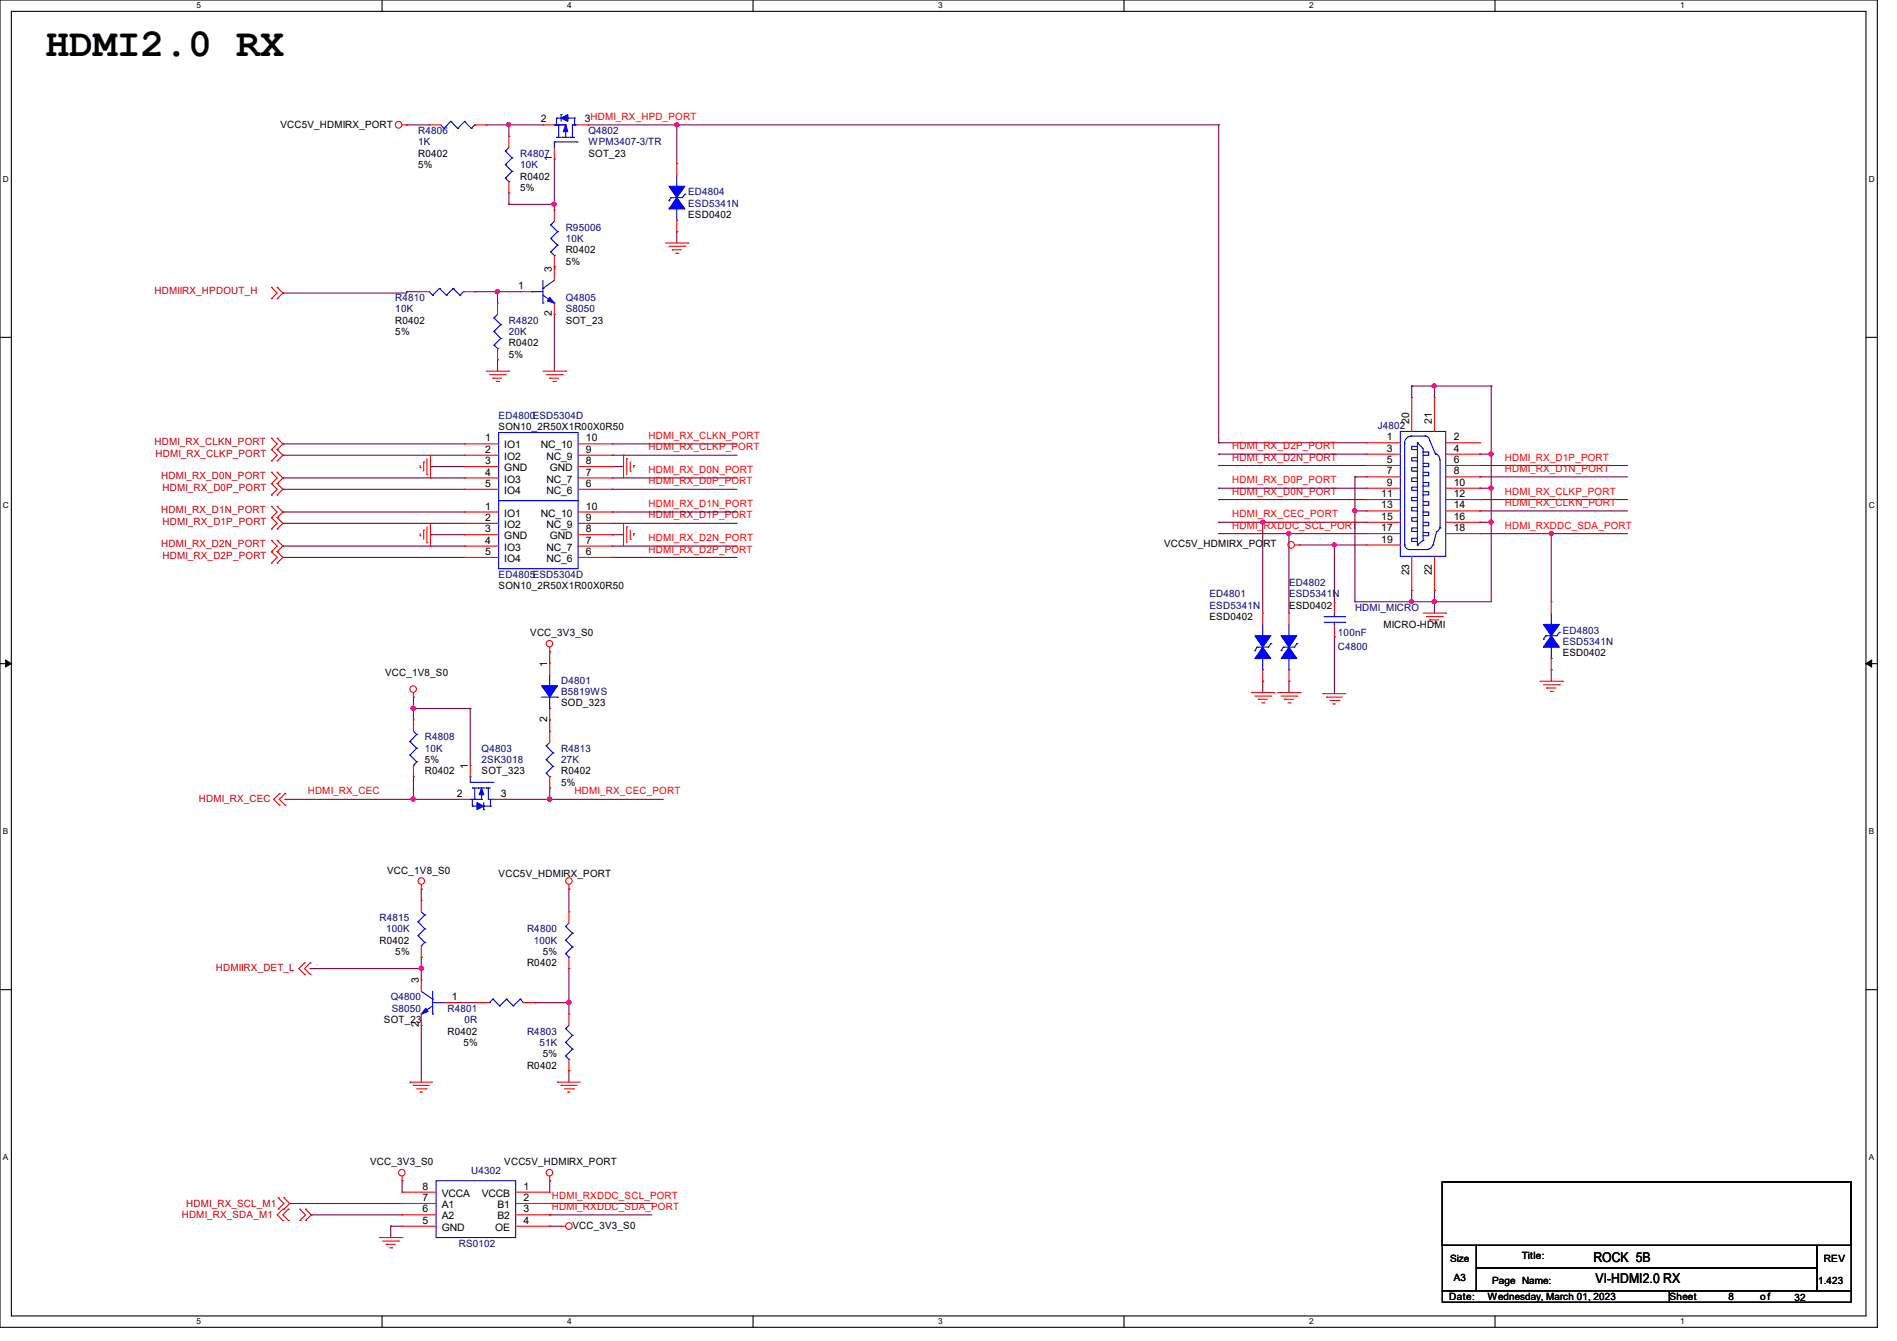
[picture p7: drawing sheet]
<svg xmlns="http://www.w3.org/2000/svg" width="297mm" height="210mm" viewBox="0 0 297 210" stroke-linecap="round" stroke-linejoin="round" font-family="sans-serif">
<path d="M0 0h293.9v207.9h-293.9zM1.8 1.8h290.3v204.3h-290.3z" fill="none" stroke="#000" stroke-width=".17"/>
<g fill="#fff">
<path d="M30.8 .2h.7v1.4h-.7z"/>
<path d="M30.8 206.2h.7v1.4h-.7z"/>
</g>
<path d="M59.8 0v1.8M59.8 206.1v1.8" fill="none" stroke="#000" stroke-width=".17"/>
<g fill="#fff">
<path d="M88.8 .2h.7v1.4h-.7z"/>
<path d="M88.8 206.2h.7v1.4h-.7z"/>
</g>
<path d="M117.9 0v1.8M117.9 206.1v1.8" fill="none" stroke="#000" stroke-width=".17"/>
<g fill="#fff">
<path d="M146.9 .2h.7v1.4h-.7z"/>
<path d="M146.9 206.2h.7v1.4h-.7z"/>
</g>
<path d="M176 0v1.8M176 206.1v1.8" fill="none" stroke="#000" stroke-width=".17"/>
<g fill="#fff">
<path d="M205 .2h.7v1.4h-.7z"/>
<path d="M205 206.2h.7v1.4h-.7z"/>
</g>
<path d="M234.1 0v1.8M234.1 206.1v1.8" fill="none" stroke="#000" stroke-width=".17"/>
<g fill="#fff">
<path d="M263.1 .2h.6v1.4h-.6z"/>
<path d="M263.1 206.2h.6v1.4h-.6z"/>
<path d="M.5 27.3h.9v1.4h-.9z"/>
<path d="M292.6 27.3h.9v1.4h-.9z"/>
<path d="M.5 78.4h.9v1.4h-.9z"/>
<path d="M292.6 78.4h.9v1.4h-.9z"/>
</g>
<path d="M0 52.8h1.8M292.1 52.8h1.8" fill="none" stroke="#000" stroke-width=".17"/>
<g fill="#fff">
<path d="M.5 129.5h.8v1.4h-.8z"/>
<path d="M292.6 129.5h.8v1.4h-.8z"/>
</g>
<path d="M0 103.9h1.8M292.1 103.9h1.8" fill="none" stroke="#000" stroke-width=".17"/>
<path d="M.9 103.4l.9 .5-.9 .5zM292.1 103.9l.9-.5v1z" fill="#000" stroke="#000" stroke-width=".16"/>
<g fill="#fff">
<path d="M.5 180.5h.8v1.4h-.8z"/>
<path d="M292.6 180.5h.8v1.4h-.8z"/>
</g>
<path d="M0 155h1.8M292.1 155h1.8M225.8 185.1h64v9.9h-64zM225.8 195h5.3v7.1h-5.3zM231.1 195h53.4v3.6h-53.4zM231.1 198.6h53.4v3.5h-53.4zM284.5 195h5.3v7.1h-5.3zM225.8 202.1h35.6v1.8h-35.6zM261.4 202.1h28.4v1.8h-28.4z" fill="none" stroke="#000" stroke-width=".17"/>
<g fill="none" stroke="#800040" stroke-width=".17">
<path d="M63.7 19.6h.1M63.7 19.6h3.5M76.1 19.6h.1M76.1 19.6h8.9M79.7 19.6h.1M79.7 19.6v1.7M92.1 19.6h.1M92.1 19.6h98.7M106 19.6h.1M106 19.6v6M190.8 19.6h.1M190.8 19.6v49.7"/>
<path d="M79.7 32h.1M79.7 30.2h.1M79.7 30.2v1.8M79.7 32h7.1M86.8 24.9h.1M86.8 32h.1M86.8 24.9v8M106 36.3h.1M106 36.3v1.8M44.3 45.9h.1M63.7 45.7h.1M63.7 45.7v.2h-19.4"/>
<path d="M63.7 45.7h1.7M74.3 45.7h.1M74.3 45.7h7.1M77.9 56.3h.1M77.9 45.7h.1M77.9 45.7v1.8M77.9 56.3v1.8M86.8 49.2h.1M86.8 41.8h.1M86.8 41.8v.3M86.8 49.2v8.9M44.3 69.5h.1"/>
<path d="M44.3 71.3h.1M44.3 74.8h.1M44.3 76.6h.1M44.3 69.5h28.4M44.3 71.3h28.4M44.3 74.8h28.4M44.3 76.6h28.4M67.4 73.1h.1M67.4 73.1h5.3M95.8 69.5h.1M95.8 71.3h.1M95.8 74.8h.1"/>
<path d="M95.8 76.6h.1M95.8 73.1h.1M95.8 69.5h19.6M95.8 71.3h19.6M95.8 74.8h19.6M95.8 76.6h19.6M95.8 73.1h1.8M190.8 69.3h.1M190.8 72.9h.1M190.8 78.2h.1M190.8 76.5h.1M190.8 71.1h.1"/>
<path d="M190.8 69.3h23.1M190.8 72.9h23.1M190.8 78.2h23.1M190.8 76.5h23.1M190.8 71.1h23.1M212.1 74.7h.1M212.1 74.7h1.8M212.1 74.7v19.5M221 60.5h.1M221 60.5h12.5M221 60.5v1.7M224.6 60.5h.1"/>
<path d="M224.6 60.5v1.7M231.7 72.9h.1M231.7 78.2h.1M231.7 74.7h.1M231.7 71.1h.1M231.7 76.5h.1M231.7 72.9h23.1M231.7 78.2h23.1M231.7 74.7h23.1M231.7 76.5h1.8M231.7 71.1h1.8M233.5 60.5h.1"/>
<path d="M233.5 71.1h.1M233.5 76.5h.1M233.5 60.5v33.7h-21.4M44.3 82h.1M44.3 80.2h.1M44.3 85.5h.1M44.3 87.3h.1M44.3 82h28.4M44.3 80.2h28.4M44.3 85.5h28.4M44.3 87.3h28.4M67.4 83.7h.1"/>
<path d="M67.4 83.7h5.3M95.8 82h.1M95.8 80.2h.1M95.8 85.5h.1M95.8 87.3h.1M95.8 83.7h.1M95.8 82h19.6M95.8 80.2h19.6M95.8 85.5h19.6M95.8 87.3h19.6M95.8 83.7h1.8M190.8 81.8h.1"/>
<path d="M190.8 83.6h.1M190.8 83.6h23.1M190.8 81.8h23.1M197.7 81.8h.1M197.7 81.8v14.2M201.8 83.6h.1M201.8 83.6v12.4M203.4 85.3h.1M203.4 85.3h10.5M208.9 85.3h.1M208.9 99.7h.1M208.9 85.3v9.1"/>
<path d="M208.9 99.7v8.9M212.1 94.2h.1M212.1 80h.1M212.1 80h1.8M221 94.2h.1M221 92.5h.1M221 92.5v1.7M224.6 92.5h.1M224.6 94.2h.1M224.6 92.5v3.5M231.7 80h.1M231.7 83.6h.1"/>
<path d="M231.7 81.8h.1M231.7 83.6h23.1M231.7 81.8h1.8M231.7 80h23.1M233.5 81.8h.1M242.9 83.6h.1M242.9 83.6v10.6M64.7 111h.1M64.7 109.2h.1M64.7 111h8.9M64.7 109.2v3.5M73.6 111h.1"/>
<path d="M73.6 111v8.8M86.1 112.7h.1M86.1 102.1h.1M86.1 102.1v1.7M86.1 112.7v1.8M197.7 106.7h.1M197.7 106.7v1.8M201.8 106.7h.1M201.8 106.7v1.8M242.9 104.9h.1M242.9 104.9v1.8M44.6 125.2h.1"/>
<path d="M44.6 125.2h27.2M64.7 121.6h.1M64.7 125.2h.1M64.7 121.6v3.6M66 139.2h.1M66 139.2v1.8M79 125.2h.1M79 125.2h24.8M86.1 123.4h.1M86.1 125.2h.1M86.1 123.4v1.8M89.1 139.2h.1"/>
<path d="M89.1 139.2v3.6M48.6 151.7h.1M48.6 151.7h17.4M66 149.9h.1M66 151.7h.1M66 149.9v3.6M71.3 157h.1M71.3 157h3.5M83.7 157h.1M83.7 157h5.4M89.1 151.7h.1M89.1 157h.1"/>
<path d="M89.1 151.7v7.1M66 160.6h.1M66 160.6v8.9M89.1 167.7h.1M89.1 167.7v1.8M45.3 188.5h.1M45.3 188.5h17.6M48.7 190.2h.1M48.7 190.2h14.2M61.2 192h.1M61.2 192v1.8M61.2 192h1.7"/>
<path d="M62.9 184.9h.1M62.9 184.9v1.8M86.1 188.5h.1M86.1 190.2h.1M86.1 192h.1M86.1 184.9h.1M86.1 188.5h16M86.1 190.2h16M86.1 192h1.7M86.1 184.9v1.8"/>
</g>
<g fill="#f0f" stroke="#f0f" stroke-width=".17">
<circle cx="89.1" cy="157" r=".34"/>
<circle cx="208.9" cy="85.3" r=".32"/>
<circle cx="242.9" cy="83.5" r=".33"/>
<circle cx="201.8" cy="83.5" r=".32"/>
<circle cx="197.7" cy="81.8" r=".33"/>
<circle cx="64.7" cy="110.9" r=".34"/>
<circle cx="66" cy="151.6" r=".34"/>
<circle cx="64.7" cy="125.1" r=".34"/>
<circle cx="86.8" cy="32" r=".33"/>
<circle cx="106" cy="19.5" r=".33"/>
<circle cx="224.5" cy="94.2" r=".33"/>
<circle cx="77.9" cy="45.7" r=".34"/>
<circle cx="212.1" cy="80" r=".33"/>
<circle cx="233.4" cy="76.4" r=".33"/>
<circle cx="233.4" cy="71.1" r=".33"/>
<circle cx="233.4" cy="81.8" r=".33"/>
<circle cx="221" cy="94.2" r=".33"/>
<circle cx="224.5" cy="60.4" r=".33"/>
<circle cx="86" cy="125.1" r=".34"/>
<circle cx="79.6" cy="19.5" r=".33"/>
</g>
<g fill="none" stroke="#f00" stroke-width=".17">
<path d="M62.9 19.6h.8M63.7 19.6h.1M67.2 19.6h.1M67.2 19.6h1.8M74.3 19.6h1.8M76.1 19.6h.1M85 19.6h.1M85 19.6h1.8M90.3 19.6h1.8M92.1 19.6h.1M79.7 21.3h.1M79.7 30.2h.1"/>
<path d="M79.7 21.3v1.8M79.7 28.4v1.8M86.8 32.9h.1M86.8 24.9h.1M86.8 23.1v1.8M86.8 32.9v1.8M104.2 38.1h3.5M104.7 38.6h2.5M105.2 39.1h.1M105.2 39.1h1.5M105.8 39.7h.3M106 25.6h.1"/>
<path d="M106 36.3h.1M106 25.6v1.8M106 34.5v1.8M106.1 39.7h.1M107.2 38.6h.1M107.7 38.1h.1M65.4 45.7h.1M65.4 45.7h1.8M72.6 45.7h1.7M74.3 45.7h.1M76.1 58.1h3.6M76.6 58.7h2.5"/>
<path d="M77.2 59.2h.1M77.2 59.2h1.4M77.7 59.7h.4M77.9 47.5h.1M77.9 56.3h.1M77.9 47.5v1.7M77.9 54.6v1.7M78.1 59.7h.1M79.1 58.7h.1M79.7 58.1h.1M81.4 45.7h.1M81.4 45.7h1.8"/>
<path d="M85 58.1h3.6M85.5 58.7h2.5M86.1 59.2h.1M86.1 59.2h1.4M86.6 59.7h.4M86.8 41.8h.1M86.8 49.2h.1M86.8 42.1h.1M86.8 40v1.8M86.8 42.1v1.8M86.8 47.5v1.7M87 59.7h.1"/>
<path d="M88 58.7h.1M88.6 58.1h.1M65.8 73.2h.1M65.8 72.9v.3M66.3 72.3h.1M66.3 72.3v1.5M66.8 74.3h.1M66.8 71.8v2.5M67.4 74.8h.1M67.4 71.3v3.5M72.7 69.5h.1M72.7 71.3h.1"/>
<path d="M72.7 74.8h.1M72.7 76.6h.1M72.7 73.1h.1M72.7 69.5h5.4M72.7 71.3h5.4M72.7 74.8h5.4M72.7 76.6h5.4M72.7 73.1h5.4M90.5 69.5h5.3M90.5 71.3h5.3M90.5 74.8h5.3M90.5 76.6h5.3"/>
<path d="M90.5 73.1h5.3M95.8 69.5h.1M95.8 71.3h.1M95.8 74.8h.1M95.8 76.6h.1M95.8 73.1h.1M97.6 71.3h.1M97.6 71.3v3.5M98.1 71.8h.1M98.1 71.8v2.5M98.7 73.8h.1M98.7 72.3v1.5"/>
<path d="M99.2 72.9h.1M99.2 72.9v.3M213.9 69.3h.1M213.9 71.1h.1M213.9 72.9h.1M213.9 74.7h.1M213.9 76.5h.1M213.9 78.2h.1M213.9 69.3h5.3M213.9 71.1h5.3M213.9 72.9h5.3M213.9 74.7h5.3"/>
<path d="M213.9 76.5h5.3M213.9 78.2h5.3M221 62.2h.1M221 62.2v5.4M224.6 62.2h.1M224.6 62.2v5.4M226.4 69.3h5.3M226.4 71.1h5.3M226.4 72.9h5.3M226.4 74.7h5.3M226.4 76.5h5.3M226.4 78.2h5.3"/>
<path d="M231.7 69.3h.1M231.7 71.1h.1M231.7 72.9h.1M231.7 74.7h.1M231.7 76.5h.1M231.7 78.2h.1M65.8 83.9h.1M65.8 83.6v.3M66.3 83h.1M66.3 83v1.5M66.8 85h.1M66.8 82.5v2.5"/>
<path d="M67.4 85.5h.1M67.4 82v3.5M72.7 80.2h.1M72.7 82h.1M72.7 85.5h.1M72.7 87.3h.1M72.7 83.7h.1M72.7 80.2h5.4M72.7 82h5.4M72.7 85.5h5.4M72.7 87.3h5.4M72.7 83.7h5.4"/>
<path d="M90.5 80.2h5.3M90.5 82h5.3M90.5 85.5h5.3M90.5 87.3h5.3M90.5 83.7h5.3M95.8 80.2h.1M95.8 82h.1M95.8 85.5h.1M95.8 87.3h.1M95.8 83.7h.1M97.6 82h.1M97.6 82v3.5"/>
<path d="M98.1 82.5h.1M98.1 82.5v2.5M98.7 84.5h.1M98.7 83v1.5M99.2 83.6h.1M99.2 83.6v.3M197.7 96h.1M197.7 96v1.8M201.8 96h.1M201.8 96v1.8M202.7 85.3h.7M203.4 85.3h.1"/>
<path d="M208.9 94.4h.1M208.9 99.7h.1M208.9 94.4v1.8M208.9 98v1.7M213.9 80h.1M213.9 81.8h.1M213.9 83.6h.1M213.9 85.3h.1M213.9 85.3h5.3M213.9 80h5.3M213.9 81.8h5.3M213.9 83.6h5.3"/>
<path d="M221 92.5h.1M221 87.1v5.4M222.8 96h3.6M223.3 96.6h2.5M223.9 97.1h.1M223.9 97.1h1.4M224.4 97.6h.3M224.6 92.5h.1M224.6 87.1v5.4M224.7 97.6h.1M225.8 96.6h.1M226.4 96h.1"/>
<path d="M226.4 80h5.3M226.4 81.8h5.3M226.4 83.6h5.3M231.7 80h.1M231.7 81.8h.1M231.7 83.6h.1M242.9 94.2h.1M242.9 94.2v1.8M64.7 109.2h.1M64.7 112.7h.1M64.7 108.5v.7M64.7 112.7v1.8"/>
<path d="M64.7 119.8v1.8M73.6 119.8h.1M73.6 119.8v1.8M86.1 102.1h.1M86.1 103.8h.1M86.1 112.7h.1M86.1 114.5h.1M86.1 101.3v.8M86.1 103.8v1.8M86.1 111v1.7M86.1 114.5v1.8M195.9 108.5h3.6"/>
<path d="M196.5 109h2.5M197 109.5h.1M197 109.5h1.4M197.5 110.1h.4M197.7 106.7h.1M197.7 104.9v1.8M197.9 110.1h.1M199 109h.1M199.5 108.5h.1M200 108.5h3.6M200.6 109h2.4M201.1 109.5h.1"/>
<path d="M201.1 109.5h1.4M201.6 110.1h.4M201.8 106.7h.1M201.8 104.9v1.8M202 110.1h.1M203 109h.1M203.6 108.5h.1M207.1 108.6h.1M207.1 108.6h3.6M207.7 109.2h.1M207.7 109.2h2.4M208.2 109.7h1.4"/>
<path d="M208.7 110.2h.1M208.7 110.2h.4M209.6 109.7h.1M241.1 106.7h3.5M241.6 107.2h2.5M242.1 107.7h.1M242.1 107.7h1.5M242.7 108.3h.3M242.9 104.9h.1M242.9 103.1v1.8M243 108.3h.1M244.1 107.2h.1"/>
<path d="M244.6 106.7h.1M64.7 121.6h.1M66 139.2h.1M66 138.5v.7M71.8 125.2h.1M71.8 125.2h1.8M77.2 125.2h1.8M79 125.2h.1M86.1 123.4h.1M86.1 121.6v1.8M89.1 139.2h.1M89.1 138.5v.7"/>
<path d="M66 153.5h.1M66 141h.1M66 149.9h.1M66 141v1.8M66 148.1v1.8M66 153.5v1.7M66 158.8v1.8M69.5 157h1.8M71.3 157h.1M74.8 157h.1M74.8 157h1.8M82 157h1.7"/>
<path d="M83.7 157h.1M89.1 158.8h.1M89.1 142.8h.1M89.1 151.7h.1M89.1 142.8v1.8M89.1 149.9v1.8M89.1 158.8v1.8M64.2 169.5h.1M64.2 169.5h3.5M64.7 170h.1M64.7 170h2.5M65.2 170.5h1.5"/>
<path d="M65.8 171h.1M65.8 171h.3M66 160.6h.1M66.7 170.5h.1M87.3 169.5h.1M87.3 169.5h3.5M87.8 170h.1M87.8 170h2.5M88.3 170.5h1.5M88.9 171h.1M88.9 171h.3M89.1 167.7h.1"/>
<path d="M89.1 165.9v1.8M89.8 170.5h.1M59.4 193.8h3.5M59.9 194.4h2.5M60.5 194.9h.1M60.5 194.9h1.4M61 195.4h.3M61.3 195.4h.1M62.4 194.4h.1M62.9 184.9h.1M62.9 193.8h.1M62.9 192h.1"/>
<path d="M62.9 190.2h.1M62.9 188.5h.1M62.9 186.7h.1M62.9 184.2v.7M62.9 192h5.4M62.9 186.7h5.4M62.9 188.5h5.4M62.9 190.2h5.4M80.7 192h5.4M80.7 186.7h5.4M80.7 188.5h5.4M80.7 190.2h5.4"/>
<path d="M86.1 184.9h.1M86.1 186.7h.1M86.1 188.5h.1M86.1 190.2h.1M86.1 192h.1M86.1 184.2v.7M87.8 192h.1M87.8 192h.8"/>
<circle cx="62.4" cy="19.5" r=".52"/>
<circle cx="202.1" cy="85.3" r=".52"/>
<circle cx="64.7" cy="107.9" r=".51"/>
<circle cx="86" cy="100.8" r=".51"/>
<circle cx="66" cy="138" r=".51"/>
<circle cx="89.1" cy="138" r=".51"/>
<circle cx="62.9" cy="183.6" r=".51"/>
<circle cx="86" cy="183.6" r=".51"/>
<circle cx="89.1" cy="192" r=".52"/>
</g>
<g fill="none" stroke="#d50000" stroke-width=".17">
<path d="M42.5 45h.1M42.5 46.8h.1M42.5 45l.9 .9-.9 .9M43.4 46.8h.1M43.4 45h.1M43.4 45l.9 .9-.9 .9M42.5 75.7h.1M42.5 77.5h.1M42.5 74h.1M42.5 79.3h.1M42.5 70.4h.1M42.5 72.2h.1"/>
<path d="M42.5 68.6h.1M42.5 75.7l.9 .9-.9 .9M42.5 74l.9 .8-.9 .9M42.5 79.3l.9 .9-.9 .9M42.5 70.4l.9 .9-.9 .9M42.5 68.6l.9 .9-.9 .9M43.4 77.5h.1M43.4 75.7h.1M43.4 74h.1M43.4 79.3h.1M43.4 72.2h.1M43.4 70.4h.1"/>
<path d="M43.4 68.6h.1M43.4 75.7l.9 .9-.9 .9M43.4 74l.9 .8-.9 .9M43.4 79.3l.9 .9-.9 .9M43.4 70.4l.9 .9-.9 .9M43.4 68.6l.9 .9-.9 .9M42.5 81.1h.1M42.5 82.8h.1M42.5 86.4h.1M42.5 88.2h.1M42.5 84.6h.1M42.5 81.1l.9 .9-.9 .8"/>
<path d="M42.5 86.4l.9 .9-.9 .9M42.5 84.6l.9 .9-.9 .9M43.4 82.8h.1M43.4 81.1h.1M43.4 88.2h.1M43.4 86.4h.1M43.4 84.6h.1M43.4 81.1l.9 .9-.9 .8M43.4 86.4l.9 .9-.9 .9M43.4 84.6l.9 .9-.9 .9M43.7 126.1h.1M43.7 124.3h.1"/>
<path d="M43.7 124.3l-.9 .9 .9 .9M44.6 126.1h.1M44.6 124.3h.1M44.6 124.3l-.9 .9 .9 .9M47.7 152.6h.1M47.7 150.8h.1M47.7 150.8l-.9 .9 .9 .9M48.6 152.6h.1M48.6 150.8h.1M48.6 150.8l-.9 .9 .9 .9M43.6 187.6h.1M43.6 189.4h.1"/>
<path d="M43.6 187.6l.8 .9-.8 .9M44.3 191.1h.1M44.3 189.4h.1M44.3 189.4l-.9 .8 .9 .9M44.4 189.4h.1M44.4 187.6h.1M44.4 187.6l.9 .9-.9 .9M45.2 191.1h.1M45.2 189.4h.1M45.2 189.4l-.9 .8 .9 .9M46.9 191.1h.1M46.9 189.4h.1"/>
<path d="M46.9 189.4l.9 .8-.9 .9M47.8 189.4h.1M47.8 191.1h.1M47.8 189.4l.9 .8-.9 .9"/>
</g>
<g fill="none" stroke="#00f" stroke-width=".17">
<path d="M69 19.6l.5 .5M70.6 19h.1M70.6 19l-1.1 1.1M70.6 19l1.1 1.1M72.7 19h.1M72.7 19l-1 1.1M72.7 19l1.1 1.1M74.3 19.6h.1M74.3 19.6l-.5 .5M86.8 19.6h.1M86.8 19.6h1.8M87.1 18.5h.1"/>
<path d="M87.1 19.6h.1M87.1 18.5h.7M87.1 18.5v1.1M87.5 19.6h.1M87.5 19.6v1.9M87.8 17.9h.1M87.8 17.9v1.1M88.6 19.6h.1M88.6 19.6v.7M88.9 18.5h.1M88.9 18.5h1.1M89.6 19.6h.1"/>
<path d="M89.6 19.6h.7M89.6 19.6v1.9M90 19.6h.1M90 18.5h.1M90 18.5v1.1M69.5 20.1h.1M71.7 20.1h.1M73.8 20.1h.1M79.1 23.7h.1M79.1 25.8h.1M79.1 27.9h.1M79.1 23.7l1.1 1"/>
<path d="M79.1 25.8l1.1 1M79.1 27.9l.6 .5M79.7 28.4h.1M79.7 23.1l-.6 .6M80.2 24.7h.1M80.2 26.8h.1M80.2 24.7l-1.1 1.1M80.2 26.8l-1.1 1.1M86.2 35.2h.1M86.2 37.3h.1M86.2 39.5h.1M86.2 35.2l1.1 1.1"/>
<path d="M86.2 37.3l1.1 1.1M86.2 39.5l.6 .5M86.8 22.2h.1M86.8 34.7l-.6 .5M86.8 22.2v.9M86.8 22.2h3.5M87.1 21.5h.1M87.1 21.5h.7M87.3 36.3h.1M87.3 38.4h.1M87.3 36.3l-1.1 1M87.3 38.4l-1.1 1.1"/>
<path d="M88 21.5h.1M88 21.5h1.1M88.6 20.4h.1M88.6 20.4v1.1M89.2 21.5h.1M89.2 21.5h.8M89.6 21.5h.1M90.3 22.2h.1M104.7 31.5h.1M105.1 30.9h.1M105.1 30.9l-.4 .6M106 29.2h.1"/>
<path d="M106 34.5h.1M106 27.4v1.8M106 32.7v1.8M107.2 30.4h.1M107.2 30.4l-.4 .5h-1.7M67.2 45.7l.5 .5M67.7 46.2h.1M68.8 45.2h.1M68.8 45.2l-1.1 1M68.8 45.2l1.1 1M69.9 46.2h.1M71 45.2h.1"/>
<path d="M71 45.2l-1.1 1M71 45.2l1 1M72 46.2h.1M72.6 45.7h.1M72.6 45.7l-.6 .5M77.3 49.8h.1M77.3 51.9h.1M77.3 54.1h.1M77.3 49.8l1.1 1M77.3 51.9l1.1 1.1M77.3 54.1l.6 .5M77.9 54.6h.1"/>
<path d="M77.9 49.2l-.6 .6M78.4 50.8h.1M78.4 53h.1M78.4 50.8l-1.1 1.1M78.4 53l-1.1 1.1M83.2 45.7h.1M83.2 45.7h1.8M85 45.2h.1M85 47.5h.1M85 46.2l1.8 1.3M85 43.9v3.6M86.8 40h.1"/>
<path d="M86.8 47.5h.1M86.8 43.9l-1.8 1.3M78.1 78.4h12.4v10.7h-12.4zM78.1 67.7h12.4v10.7h-12.4zM219.2 67.6h7.2v19.5h-7.2zM219.9 69.3v16M220.8 68.3h2.3M221 68.3a1.05 1.05 0 0 0-1.1 1.2M221.9 69.3h.1M221.9 69.9h-.9v.5h.9M221.9 71.7h-.9v.5h.9M221.9 73.2h-.9v.6h.9"/>
<path d="M221.9 74.8h-.9v.6h.9M221.9 76.3h-.9v.5h.9M221.9 77.9h-.9v.5h.9M221.9 79.5h-.9v.5h.9M221.9 69.3v16M221.9 69.3l.9 .9v14.4M222.8 70.8h.9v.5h-.9M222.8 72.6h.9v.5h-.9M222.8 74h.9v.5h-.9M222.8 75.6h.9v.5h-.9M222.8 77h.9v.5h-.9M222.8 78.6h.9v.5h-.9"/>
<path d="M223.1 68.3a.68 .68 0 0 1 .7 .7M223.1 68.3h.1M223.9 69l.8 2.1M224.7 71a1.04 1.04 0 0 1 .7 1M224.7 71.1h.1M225.5 72v10.7M197.7 99.6h.1M197.7 97.8v1.8M201.8 99.6h.1M201.8 97.8v1.8M207.3 97.5h3.2M207.3 96.6h3.2"/>
<path d="M208.9 96.6h.1M208.9 97.5h.1M208.9 96.2v.4M208.9 97.5v.5M210.5 97.5h.1M210.5 96.6h.1M219.9 85.3a.7 .7 0 0 0 .6 .7M219.9 85.3h.1M220.5 86.1h3M221.9 85.3h.1M221.9 81.1h-.9v.5h.9M221.9 82.7h-.9v.5h.9"/>
<path d="M221.9 84.3h-.9v.5h.9M222.8 84.6h.1M222.8 80.2h.9v.5h-.9M222.8 81.8h.9v.5h-.9M222.8 83.4h.9v.5h-.9M222.8 84.6l-.9 .7M223.5 86.1h.1M224.3 85.3a.87 .87 0 0 1-.8 .7M224.4 85.3h.1M224.9 83.2l-.5 2.1M225.4 82.5a.87 .87 0 0 1-.5 .8M225.5 82.7h.1"/>
<path d="M242 99.6h.1M242 99.6l-.4 .5M242.9 97.8h.1M242.9 96v1.8M244.1 99h.1M244.1 99l-.3 .6h-1.8M64.2 116.1h.1M64.2 118.2h.1M64.2 116.1l1 1.1M64.2 118.2l1 1.1M64.7 119.8h.1M64.7 114.5l.5 .5"/>
<path d="M65.2 115h.1M65.2 117.2h.1M65.2 119.3h.1M65.2 115l-1 1.1M65.2 117.2l-1 1M65.2 119.3l-.5 .5M84.8 109.2h2.5M85.5 116.8h.1M85.5 119h.1M85.5 116.8l1.1 1.1M85.5 119l1.1 1M86.1 107.4h.1"/>
<path d="M86.1 111h.1M86.1 105.6v1.8M86.1 109.2v1.8M86.1 116.3l-.6 .5M86.6 117.9h.1M86.6 117.9l-1.1 1.1M87.3 109.2h.1M196.5 101.9h.1M196.8 101.3h.1M196.8 101.3l-.3 .6M197.7 104.9h.1M197.7 103.1v1.8"/>
<path d="M199 100.8h.1M199 100.8l-.4 .5h-1.8M200.6 101.9h.1M200.9 101.3h.1M200.9 101.3l-.3 .6M201.8 104.9h.1M201.8 103.1v1.8M203 100.8h.1M203 100.8l-.3 .5h-1.8M241.6 100.1h.1M242.9 103.1h.1M242.9 101.3v1.8"/>
<path d="M73.6 125.2h.1M73.6 121.6h.1M73.6 125.2h1.8M73.6 121.6v.9h3.6M74 123.4h.1M74 126.2h.1M74 125.2h.1M74 123.4h.7M74 126.2h.7M74 125.2v1M74.3 125.2h.1M74.3 123.4v1.8"/>
<path d="M74.8 123.4h.1M74.8 123.4h1.1M75.4 125.2h.1M75.4 123.4v1.8M75.7 126.2h.1M75.7 126.8h.1M75.7 126.2h1.1M75.7 125.7v1.1M76.1 123.4h.1M76.1 123.4h.7M76.5 123.4h.1M76.5 123.4v1.8h.7"/>
<path d="M76.8 126.2h.1M76.8 125.2v1M77.2 122.5h.1M77.2 125.2h.1M85.5 121.1h.1M85.5 121.1l.6 .5M86.1 121.6h.1M86.6 120h.1M86.6 120l-1.1 1.1M65.4 144.4h.1M65.4 146.5h.1M65.4 144.4l1.1 1.1"/>
<path d="M65.4 146.5l1.1 1.1M66 158.8h.1M66 148.1h.1M66 155.2l1.7 1.3M66 142.8l.5 .5M66.5 143.3h.1M66.5 145.5h.1M66.5 147.6h.1M66.5 143.3l-1.1 1.1M66.5 145.5l-1.1 1M66.5 147.6l-.5 .5M67.7 156.5h.1"/>
<path d="M67.7 158.8h.1M67.7 157.5l-1.7 1.3M67.7 155.2v3.6M67.7 157h1.8M69.5 157h.1M76.6 157h.1M77.2 156.5h.1M77.2 156.5l1 1M77.2 156.5l-.6 .5M78.2 157.5h.1M79.3 156.5h.1M79.3 156.5l1 1"/>
<path d="M79.3 156.5l-1.1 1M80.3 157.5h.1M81.4 156.5h.1M81.4 156.5l.6 .5M81.4 156.5l-1.1 1M88.6 145.1h.1M88.6 147.2h.1M88.6 149.4h.1M88.6 145.1l1 1M88.6 147.2l1 1.1M88.6 149.4l.5 .5M89.1 149.9h.1"/>
<path d="M89.1 144.6l-.5 .5M89.6 146.1h.1M89.6 148.3h.1M89.6 146.1l-1 1.1M89.6 148.3l-1 1.1M88.6 161.1h.1M88.6 163.2h.1M88.6 165.4h.1M88.6 161.1l1 1M88.6 163.2l1 1.1M88.6 165.4l.5 .5M89.1 165.9h.1"/>
<path d="M89.1 160.6l-.5 .5M89.6 162.1h.1M89.6 164.3h.1M89.6 162.1l-1 1.1M89.6 164.3l-1 1.1M68.3 184.9h12.4v8.9h-12.4z"/>
</g>
<g fill="#00f" stroke="#00f" stroke-width=".17">
<path d="M88.6 19.6l.3 1h-.7z"/>
<path d="M87.8 18.5l1.1-.6v1.1z"/>
<path d="M86.1 46.6l.7 .9-1.1-.4z"/>
<path d="M75.4 123.4l.3 1.1h-.7z"/>
<path d="M74.7 125.7l1 .5-1 .6z"/>
<path d="M66.7 157.9l.3 .5-1 .4z"/>
<path d="M241.6 97.8h2.5l-1.2 1.8z" fill-rule="evenodd"/>
<path d="M242.9 99.6l1.2 1.7h-2.5z" fill-rule="evenodd"/>
<path d="M200.6 99.6h2.4l-1.2 1.7z" fill-rule="evenodd"/>
<path d="M201.8 101.3l1.2 1.8h-2.4z" fill-rule="evenodd"/>
<path d="M104.7 29.2h2.5l-1.2 1.7z" fill-rule="evenodd"/>
<path d="M106 30.9l1.2 1.8h-2.5z" fill-rule="evenodd"/>
<path d="M84.8 107.4h2.5l-1.2 1.8z" fill-rule="evenodd"/>
<path d="M196.5 99.6h2.5l-1.3 1.7z" fill-rule="evenodd"/>
<path d="M197.7 101.3l1.3 1.8h-2.5z" fill-rule="evenodd"/>
</g>
<text font-size="6.2" x="7.1" y="8.8">HDMI2.0 RX</text>
<g font-size="2.1">
<text x="249.5" y="197.7">ROCK 5B</text>
<text x="249.8" y="200.9">VI-HDMI2.0 RX</text>
</g>
<g font-size="1.6">
<text x="43.9" y="20.1">VCC5V_HDMIRX_PORT</text>
<text x="84.7" y="19.2">2</text>
<text x="91.6" y="19.2">3HDMI_RX_HPD_PORT</text>
<text x="65.5" y="24.6">R0402</text>
<text x="65.5" y="26.3">5%</text>
<text x="81.5" y="28.1">R0402</text>
<text x="81.5" y="29.9">5%</text>
<text x="86.4" y="25.2" transform="rotate(-90 86.4 25.2)">1</text>
<text x="92.1" y="24.6">SOT_23</text>
<text x="107.7" y="34.2">ESD0402</text>
<text x="88.6" y="39.7">R0402</text>
<text x="88.6" y="41.4">5%</text>
<text x="81.1" y="45.3">1</text>
<text x="86.4" y="42.7" transform="rotate(-90 86.4 42.7)">3</text>
<text x="61.9" y="50.7">R0402</text>
<text x="61.9" y="52.5">5%</text>
<text x="86.4" y="49.6" transform="rotate(-90 86.4 49.6)">2</text>
<text x="88.6" y="50.7">SOT_23</text>
<text x="79.7" y="54.2">R0402</text>
<text x="79.7" y="56">5%</text>
<text x="76" y="69.1">1</text>
<text x="76" y="70.9">2</text>
<text x="78.1" y="67.4">SON10_2R50X1R00X0R50</text>
<text x="79" y="70.2">IO1</text>
<text x="84.7" y="70.2">NC_10</text>
<text x="91.7" y="69.1">10</text>
<text x="91.7" y="70.9">9</text>
<text x="217.1" y="69">1</text>
<text x="217.1" y="70.7">3</text>
<text x="220.6" y="66.3" transform="rotate(-90 220.6 66.3)">20</text>
<text x="224.2" y="66.3" transform="rotate(-90 224.2 66.3)">21</text>
<text x="227.6" y="69">2</text>
<text x="227.6" y="70.7">4</text>
<text x="76" y="74.5">4</text>
<text x="76" y="76.2">5</text>
<text x="76" y="72.7">3</text>
<text x="79" y="72">IO2</text>
<text x="79" y="75.6">IO3</text>
<text x="79" y="77.3">IO4</text>
<text x="79" y="73.8">GND</text>
<text x="85.6" y="72">NC_9</text>
<text x="85.6" y="75.6">NC_7</text>
<text x="85.6" y="77.3">NC_6</text>
<text x="86.1" y="73.8">GND</text>
<text x="91.7" y="74.5">7</text>
<text x="91.7" y="76.2">6</text>
<text x="91.7" y="72.7">8</text>
<text x="216.3" y="77.9">11</text>
<text x="217.1" y="72.5">5</text>
<text x="217.1" y="74.3">7</text>
<text x="217.1" y="76.1">9</text>
<text x="227.6" y="72.5">6</text>
<text x="227.6" y="74.3">8</text>
<text x="227.6" y="76.1">10</text>
<text x="227.6" y="77.9">12</text>
<text x="76" y="79.8">1</text>
<text x="76" y="81.6">2</text>
<text x="76" y="83.4">3</text>
<text x="79" y="80.9">IO1</text>
<text x="79" y="82.7">IO2</text>
<text x="84.7" y="80.9">NC_10</text>
<text x="85.6" y="82.7">NC_9</text>
<text x="91.7" y="79.8">10</text>
<text x="91.7" y="81.6">9</text>
<text x="91.7" y="83.4">8</text>
<text x="216.3" y="79.6">13</text>
<text x="216.3" y="81.4">15</text>
<text x="216.3" y="83.2">17</text>
<text x="227.6" y="79.6">14</text>
<text x="227.6" y="81.4">16</text>
<text x="227.6" y="83.2">18</text>
<text x="76" y="85.1">4</text>
<text x="76" y="86.9">5</text>
<text x="79" y="86.2">IO3</text>
<text x="79" y="88">IO4</text>
<text x="79" y="84.5">GND</text>
<text x="85.6" y="86.2">NC_7</text>
<text x="85.6" y="88">NC_6</text>
<text x="86.1" y="84.5">GND</text>
<text x="91.7" y="85.1">7</text>
<text x="91.7" y="86.9">6</text>
<text x="182.3" y="85.7">VCC5V_HDMIRX_PORT</text>
<text x="216.3" y="85">19</text>
<text x="78.1" y="92.3">SON10_2R50X1R00X0R50</text>
<text x="201.8" y="95.3">ESD0402</text>
<text x="220.6" y="90.1" transform="rotate(-90 220.6 90.1)">23</text>
<text x="224.2" y="90.1" transform="rotate(-90 224.2 90.1)">22</text>
<text x="83" y="99.6">VCC_3V3_S0</text>
<text x="189.4" y="97.1">ESD0402</text>
<text x="216.6" y="98.3">MICRO-HDMI</text>
<text x="60.3" y="105.8">VCC_1V8_S0</text>
<text x="85.7" y="104.4" transform="rotate(-90 85.7 104.4)">1</text>
<text x="244.7" y="102.8">ESD0402</text>
<text x="85.7" y="113.1" transform="rotate(-90 85.7 113.1)">2</text>
<text x="87.8" y="110.6">SOD_323</text>
<text x="66.5" y="119.5">5%</text>
<text x="66.5" y="121.3">R0402</text>
<text x="71.5" y="124.8">2</text>
<text x="73.2" y="120.4" transform="rotate(-90 73.2 120.4)">1</text>
<text x="75.4" y="121.3">SOT_323</text>
<text x="78.4" y="124.8">3</text>
<text x="87.8" y="121.3">R0402</text>
<text x="87.8" y="123.1">5%</text>
<text x="60.6" y="136.9">VCC_1V8_S0</text>
<text x="78.1" y="137.3">VCC5V_HDMIRX_PORT</text>
<text x="59.4" y="147.8">R0402</text>
<text x="61.9" y="149.6">5%</text>
<text x="85" y="149.6">5%</text>
<text x="65.6" y="154" transform="rotate(-90 65.6 154)">3</text>
<text x="82.5" y="151.3">R0402</text>
<text x="60.1" y="160.2">SOT_23</text>
<text x="65.6" y="160.9" transform="rotate(-90 65.6 160.9)">2</text>
<text x="70.7" y="156.6">1</text>
<text x="70.1" y="162">R0402</text>
<text x="72.6" y="163.8">5%</text>
<text x="82.5" y="167.3">R0402</text>
<text x="85" y="165.6">5%</text>
<text x="58" y="182.5">VCC_3V3_S0</text>
<text x="79" y="182.5">VCC5V_HDMIRX_PORT</text>
<text x="66.2" y="191.6">5</text>
<text x="66.2" y="189.9">6</text>
<text x="66.2" y="188.1">7</text>
<text x="66.2" y="186.3">8</text>
<text x="69.2" y="191">A2</text>
<text x="69.2" y="189.2">A1</text>
<text x="69.2" y="187.4">VCCA</text>
<text x="75.4" y="187.4">VCCB</text>
<text x="77.9" y="189.2">B1</text>
<text x="77.9" y="191">B2</text>
<text x="82" y="186.3">1</text>
<text x="82" y="188.1">2</text>
<text x="82" y="189.9">3</text>
<text x="82" y="191.6">4</text>
<text x="69.2" y="192.7">GND</text>
<text x="77.5" y="192.7">OE</text>
<text x="89.6" y="192.4">VCC_3V3_S0</text>
<text x="227" y="197.6">Size</text>
<text x="238.2" y="197.2">Title:</text>
<text x="285.5" y="197.6">REV</text>
<text x="226.9" y="203.6">Date:</text>
<text x="227.6" y="200.6">A3</text>
<text x="232.9" y="203.6">Wednesday, March 01, 2023</text>
<text x="233.6" y="201.1">Page Name:</text>
<text x="261.4" y="203.6">Sheet</text>
<text x="270.6" y="203.6">8</text>
<text x="275.6" y="203.6">o f</text>
<text x="280.9" y="203.8">32</text>
<text x="284.7" y="201.1">1.423</text>
</g>
<g font-size="1.6" fill="#000080">
<text x="65.5" y="21">R4806</text>
<text x="65.5" y="22.8">1K</text>
<text x="92.1" y="21">Q4802</text>
<text x="92.1" y="22.8">WPM3407-3/TR</text>
<text x="81.5" y="24.6">R4807</text>
<text x="81.5" y="26.3">10K</text>
<text x="107.7" y="30.6">ED4804</text>
<text x="107.7" y="32.4">ESD5341N</text>
<text x="88.6" y="36.1">R95006</text>
<text x="88.6" y="37.9">10K</text>
<text x="61.9" y="47.1">R4810</text>
<text x="88.6" y="47.1">Q4805</text>
<text x="61.9" y="48.9">10K</text>
<text x="79.7" y="50.7">R4820</text>
<text x="79.7" y="52.5">20K</text>
<text x="88.6" y="48.9">S8050</text>
<text x="78.1" y="65.6">ED4800ESD5304D</text>
<text x="215.7" y="67.2">J4802</text>
<text x="78.1" y="90.5">ED4805ESD5304D</text>
<text x="189.4" y="93.6">ED4801</text>
<text x="189.4" y="95.3">ESD5341N</text>
<text x="201.8" y="91.8">ED4802</text>
<text x="201.8" y="93.6">ESD5341N</text>
<text x="212.1" y="95.7">HDMI_MICRO</text>
<text x="209.5" y="101.7">C4800</text>
<text x="209.5" y="99.6">100nF</text>
<text x="244.7" y="99.2">ED4803</text>
<text x="244.7" y="101">ESD5341N</text>
<text x="87.8" y="107.1">D4801</text>
<text x="87.8" y="108.8">B5819WS</text>
<text x="66.5" y="116">R4808</text>
<text x="66.5" y="117.7">10K</text>
<text x="75.4" y="117.7">Q4803</text>
<text x="75.4" y="119.5">2SK3018</text>
<text x="87.8" y="117.7">R4813</text>
<text x="87.8" y="119.5">27K</text>
<text x="59.4" y="144.2">R4815</text>
<text x="60.5" y="146">100K</text>
<text x="82.5" y="146">R4800</text>
<text x="83.6" y="147.8">100K</text>
<text x="61.2" y="156.7">Q4800</text>
<text x="61.3" y="158.5">S8050</text>
<text x="70.1" y="158.5">R4801</text>
<text x="72.7" y="160.2">0R</text>
<text x="82.5" y="162">R4803</text>
<text x="84.5" y="163.8">51K</text>
<text x="73.8" y="183.9">U4302</text>
<text x="71.8" y="195.2">RS0102</text>
</g>
<g font-size="1.6" fill="#d50000">
<text x="24.2" y="46.1">HDMIIRX_HPDOUT_H</text>
<text x="24.2" y="69.7">HDMI_RX_CLKN_PORT</text>
<text x="24.3" y="71.5">HDMI_RX_CLKP_PORT</text>
<text x="25.2" y="75.1">HDMI_RX_D0N_PORT</text>
<text x="25.4" y="76.8">HDMI_RX_D0P_PORT</text>
<text x="25.2" y="80.4">HDMI_RX_D1N_PORT</text>
<text x="25.4" y="82.2">HDMI_RX_D1P_PORT</text>
<text x="25.2" y="85.7">HDMI_RX_D2N_PORT</text>
<text x="25.4" y="87.5">HDMI_RX_D2P_PORT</text>
<text x="31.1" y="125.6">HDMI_RX_CEC</text>
<text x="33.8" y="152">HDMIIRX_DET_L</text>
<text x="28.4" y="190.8">HDMI_RX_SDA_M1</text>
<text x="29.2" y="189">HDMI_RX_SCL_M1</text>
</g>
<g font-size="1.6" fill="#f00">
<text x="101.5" y="68.7">HDMI_RX_CLKN_PORT</text>
<text x="101.5" y="70.5">HDMI_RX_CLKP_PORT</text>
<text x="192.9" y="70.4">HDMI_RX_D2P_PORT</text>
<text x="101.5" y="74.1">HDMI_RX_D0N_PORT</text>
<text x="101.5" y="75.9">HDMI_RX_D0P_PORT</text>
<text x="192.9" y="72.1">HDMI_RX_D2N_PORT</text>
<text x="192.9" y="77.5">HDMI_RX_D0N_PORT</text>
<text x="192.9" y="75.7">HDMI_RX_D0P_PORT</text>
<text x="235.6" y="72.1">HDMI_RX_D1P_PORT</text>
<text x="235.6" y="77.5">HDMI_RX_CLKP_PORT</text>
<text x="235.6" y="73.9">HDMI_RX_D1N_PORT</text>
<text x="101.5" y="81.2">HDMI_RX_D1P_PORT</text>
<text x="101.5" y="79.4">HDMI_RX_D1N_PORT</text>
<text x="192.9" y="81">HDMI_RX_CEC_PORT</text>
<text x="192.9" y="82.8">HDMI_RXDDC_SCL_PORT</text>
<text x="235.6" y="79.2">HDMI_RX_CLKN_PORT</text>
<text x="235.6" y="82.8">HDMI_RXDDC_SDA_PORT</text>
<text x="101.5" y="84.8">HDMI_RX_D2N_PORT</text>
<text x="101.5" y="86.5">HDMI_RX_D2P_PORT</text>
<text x="48.2" y="124.4">HDMI_RX_CEC</text>
<text x="90" y="124.4">HDMI_RX_CEC_PORT</text>
<text x="86.4" y="187.7">HDMI_RXDDC_SCL_PORT</text>
<text x="86.4" y="189.5">HDMI_RXDDC_SDA_PORT</text>
</g>
<g font-size="1.3">
<text x="30.8" y="1.3">5</text>
<text x="88.8" y="1.3">4</text>
<text x="146.9" y="1.3">3</text>
<text x="205" y="1.3">2</text>
<text x="263.1" y="1.3">1</text>
<text x=".5" y="28.4">D</text>
<text x="292.6" y="28.4">D</text>
<text x=".5" y="79.5">C</text>
<text x="292.6" y="79.5">C</text>
<text x=".5" y="130.6">B</text>
<text x="292.6" y="130.6">B</text>
<text x=".5" y="181.7">A</text>
<text x="292.6" y="181.7">A</text>
<text x="30.8" y="207.4">5</text>
<text x="88.8" y="207.4">4</text>
<text x="146.9" y="207.4">3</text>
<text x="205" y="207.4">2</text>
<text x="263.1" y="207.4">1</text>
</g>
</svg>
